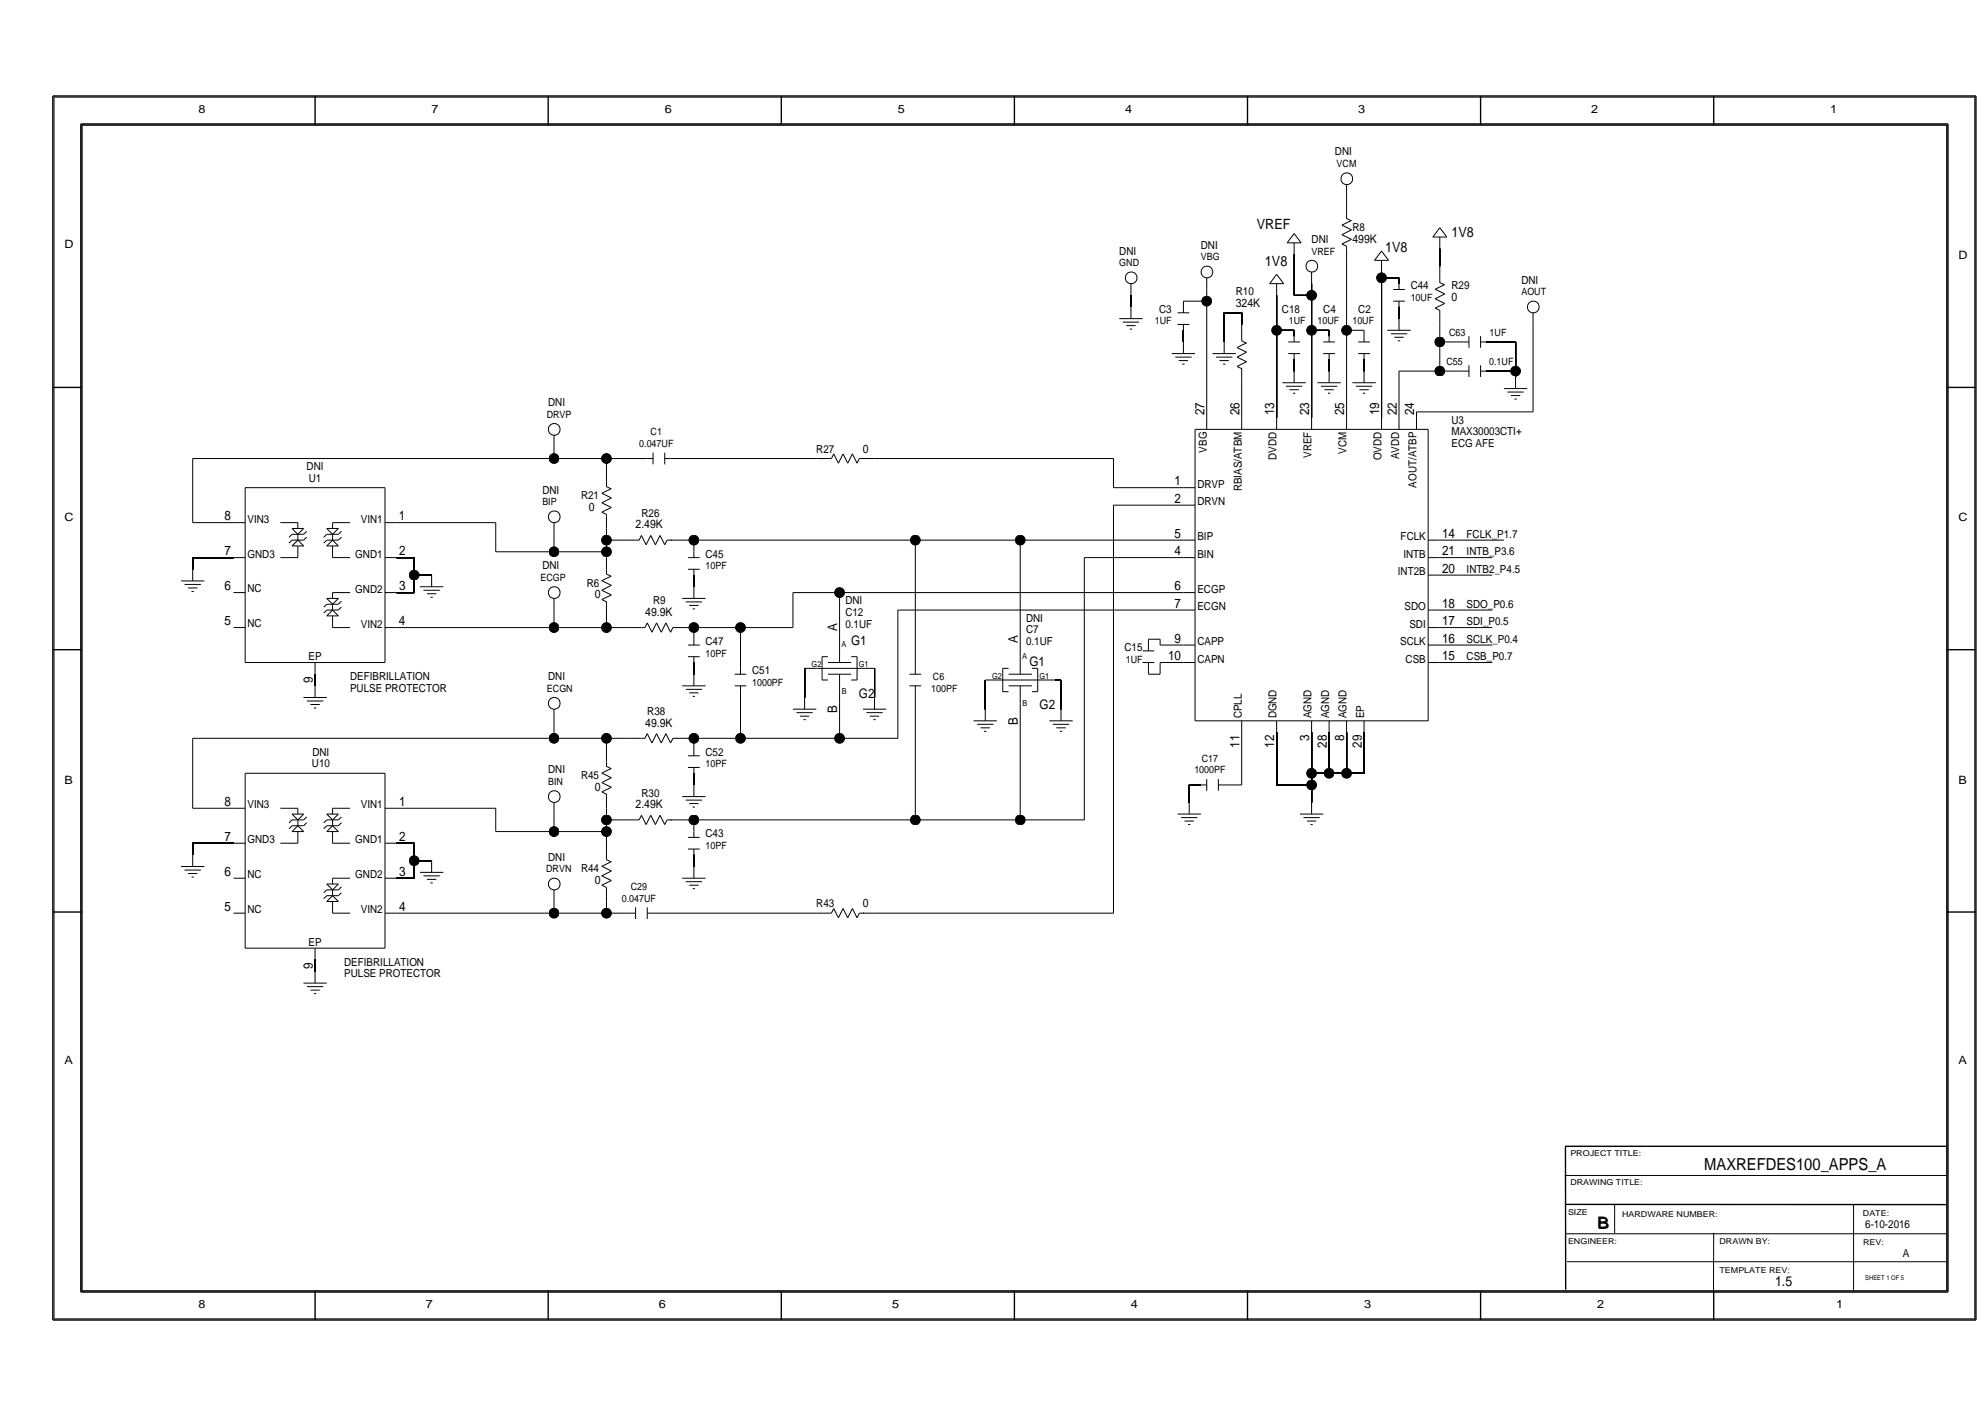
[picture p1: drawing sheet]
<svg xmlns="http://www.w3.org/2000/svg" width="419mm" height="298mm" viewBox="0 0 419 298" stroke-linecap="round" stroke-linejoin="round" font-family="sans-serif">
<!-- layer: Nets -->
<g fill="none" stroke="#000" stroke-width=".21">
<path d="M272.8 53.6v8.6zM276.5 59.8v2.4zM283.9 41.4v1.2zM283.9 54.9v14.7zM291.2 58.6v29.4zM291.2 57.3v1.3zM291.2 58.6h3.7zM294.9 58.6v1.2zM303.5 52.4v3.7zM238.4 62.2v2.5zM249.5 63.5h4.9zM249.5 63.5v1.2z"/>
<path d="M249.5 69.6v2.5zM254.4 63.5v24.5zM254.4 61v2.5zM258.1 65.9v6.2zM258.1 65.9h3.7zM261.8 65.9v2.5zM269.1 62.2v7.4zM269.1 69.6v18.4zM269.1 69.6h3.7zM272.8 69.6v1.2zM272.8 75.8v2.4zM272.8 62.2h3.7z"/>
<path d="M276.5 62.2v7.4zM276.5 69.6h3.7zM276.5 69.6v18.4zM280.2 75.8v2.4zM280.2 69.6v1.2zM283.9 69.6v18.4zM283.9 69.6h3.7zM287.6 75.8v2.4zM287.6 69.6v1.2zM294.9 78.2v9.8zM294.9 64.7v2.5zM294.9 78.2h8.6z"/>
<path d="M303.5 78.2h4.9zM303.5 72.1v6.1zM303.5 72.1h4.9zM303.5 68.4v3.7zM313.4 78.2h6.1zM313.4 72.1h6.1zM319.5 78.2v1.2zM319.5 72.1v6.1zM323.2 68.4v18.4zM40.6 96.6v13.6zM40.6 96.6h76.2zM116.8 94.2v2.4z"/>
<path d="M116.8 96.6h11.1zM127.9 96.6v2.5zM127.9 96.6h8.6zM141.4 96.6h30.7zM184.4 96.6h50.3zM234.7 96.6v6.2zM261.8 80.7v7.3zM298.6 86.8v1.2zM298.6 86.8h24.6zM40.6 117.5v2.5zM40.6 117.5h8.6zM40.6 110.2h8.6z"/>
<path d="M83.6 117.5h3.7zM83.6 110.2h20.9zM87.3 117.5v3.7zM104.5 116.3h12.3zM104.5 110.2v6.1zM116.8 112.6v3.7zM116.8 116.3h11.1zM127.9 111.4v2.4zM127.9 113.8h3.6zM127.9 116.3v1.2zM127.9 113.8v2.5zM143.8 113.8h2.5z"/>
<path d="M146.3 113.8v2.5zM146.3 113.8h46.7zM193 113.8v27.1zM193 113.8h22.1zM215.1 113.8v22.2zM215.1 113.8h34.4zM228.6 117.5h20.9zM228.6 117.5v55.3zM234.7 102.8h14.8zM234.7 106.5h14.8zM234.7 106.5v86zM303.5 117.5h11.1z"/>
<path d="M303.5 113.8h13.5zM83.6 132.3h33.2zM83.6 124.9h3.7zM87.3 121.2h3.7zM87.3 121.2v3.7zM116.8 128.6v3.7zM116.8 132.3h11.1zM127.9 132.3h4.9zM127.9 129.8v2.5zM145.1 132.3h1.2zM146.3 132.3h9.8zM146.3 132.3v2.4z"/>
<path d="M146.3 121.2v2.5zM146.3 139.6v2.5zM156.1 132.3v8.6zM156.1 132.3h11.1zM167.2 124.9h9.8zM167.2 124.9v7.4zM177 124.9v8.6zM177 124.9h72.5zM189.3 128.6h60.2zM189.3 128.6v27zM242.1 134.7h2.5zM242.1 134.7v1.3z"/>
<path d="M244.6 139.6h4.9zM244.6 139.6v2.5zM244.6 136h4.9zM244.6 134.7v1.3zM303.5 121.2h11.1zM303.5 128.6h11.1zM303.5 132.3h11.1zM303.5 136h11.1zM303.5 139.6h11.1zM40.6 155.6h76.2zM40.6 155.6v14.8zM66.4 142.1v2.5z"/>
<path d="M116.8 151.9v3.7zM116.8 155.6h11.1zM127.9 155.6v2.5zM127.9 155.6h4.9zM145.1 155.6h1.2zM146.3 155.6v2.5zM146.3 155.6h9.8zM156.1 155.6h20.9zM156.1 145.8v9.8zM169.6 140.9v6.1zM177 155.6h12.3zM177 148.2v7.4z"/>
<path d="M184.4 140.9v6.1zM193 145.8v27zM207.7 143.3v6.2zM215.1 150.7v22.1zM222.4 143.3h1.3zM223.7 143.3v6.2zM242.1 142.1h2.5zM242.1 140.9v1.2zM261.8 154.4v11zM269.1 154.4v11zM276.5 154.4v8.6zM280.2 154.4v8.6z"/>
<path d="M283.9 154.4v8.6zM287.6 154.4v8.6zM40.6 170.4h8.6zM40.6 177.7v2.5zM40.6 177.7h8.6zM83.6 170.4h20.9zM83.6 177.7h3.7zM87.3 177.7v3.7zM104.5 175.3h12.3zM104.5 170.4v4.9zM116.8 171.6v3.7zM116.8 175.3h11.1z"/>
<path d="M127.9 172.8h3.6zM127.9 170.4v2.4zM127.9 175.3v2.4zM127.9 172.8v2.5zM143.8 172.8h2.5zM146.3 172.8v2.5zM146.3 172.8h46.7zM146.3 163v2.4zM193 172.8h22.1zM215.1 172.8h13.5zM250.7 165.4v3.7zM250.7 165.4h2.5z"/>
<path d="M258.1 165.4h3.7zM269.1 165.4h7.4zM276.5 165.4v3.7zM276.5 163v2.4zM276.5 163h3.7zM280.2 163h3.7zM283.9 163h3.7zM83.6 192.5h33.2zM83.6 185.1h3.7zM87.3 181.4h3.7zM87.3 181.4v3.7zM116.8 190v2.5z"/>
<path d="M116.8 192.5h11.1zM127.9 190v2.5zM127.9 192.5h4.9zM137.7 192.5h34.4zM146.3 180.2v2.4zM184.4 192.5h50.3zM66.4 202.3v2.5z"/>
</g>
<g fill="#000" stroke="#000" stroke-width=".21">
<circle cx="291.2" cy="58.6" r="1.03"/>
<circle cx="254.4" cy="63.5" r="1.03"/>
<circle cx="269.1" cy="69.6" r="1.03"/>
<circle cx="276.5" cy="69.6" r="1.03"/>
<circle cx="276.5" cy="62.2" r="1.03"/>
<circle cx="283.9" cy="69.6" r="1.03"/>
<circle cx="303.5" cy="72.1" r="1.03"/>
<circle cx="303.5" cy="78.2" r="1.03"/>
<circle cx="319.5" cy="78.2" r="1.03"/>
<circle cx="116.8" cy="96.6" r="1.03"/>
<circle cx="127.9" cy="96.6" r="1.03"/>
<circle cx="116.8" cy="116.3" r="1.03"/>
<circle cx="127.9" cy="116.3" r="1.03"/>
<circle cx="127.9" cy="113.8" r="1.03"/>
<circle cx="146.3" cy="113.8" r="1.03"/>
<circle cx="193" cy="113.8" r="1.03"/>
<circle cx="215.1" cy="113.8" r="1.03"/>
<circle cx="87.3" cy="121.2" r="1.03"/>
<circle cx="116.8" cy="132.3" r="1.03"/>
<circle cx="127.9" cy="132.3" r="1.03"/>
<circle cx="146.3" cy="132.3" r="1.03"/>
<circle cx="156.1" cy="132.3" r="1.03"/>
<circle cx="177" cy="124.9" r="1.03"/>
<circle cx="116.8" cy="155.6" r="1.03"/>
<circle cx="127.9" cy="155.6" r="1.03"/>
<circle cx="146.3" cy="155.6" r="1.03"/>
<circle cx="156.1" cy="155.6" r="1.03"/>
<circle cx="177" cy="155.6" r="1.03"/>
<circle cx="116.8" cy="175.3" r="1.03"/>
<circle cx="127.9" cy="175.3" r="1.03"/>
<circle cx="127.9" cy="172.8" r="1.03"/>
<circle cx="146.3" cy="172.8" r="1.03"/>
<circle cx="193" cy="172.8" r="1.03"/>
<circle cx="215.1" cy="172.8" r="1.03"/>
<circle cx="276.5" cy="163" r="1.03"/>
<circle cx="276.5" cy="165.4" r="1.03"/>
<circle cx="280.2" cy="163" r="1.03"/>
<circle cx="283.9" cy="163" r="1.03"/>
<circle cx="87.3" cy="181.4" r="1.03"/>
<circle cx="116.8" cy="192.5" r="1.03"/>
<circle cx="127.9" cy="192.5" r="1.03"/>
</g>
<!-- layer: Components -->
<g fill="none" stroke="#000" stroke-width=".21">
<path d="M283.9 38.9v2.5zM238.4 59.8v2.4zM254.4 58.6v2.4zM276.5 57.3v2.5zM282.9 51.4l1 .5zM282.9 49.5l2 .9zM282.9 49.5l2-1.1zM282.9 47.5l2-1zM282.9 51.4l2-1zM282.9 47.5l2 .9zM283.8 46l1.1 .5zM283.9 42.6v2.4z"/>
<path d="M283.9 52.4v2.5zM283.9 51.9v.5zM283.9 45v1zM294.9 59.8v1.2zM303.5 59.5l1 .5zM303.5 56.1v2.5zM303.5 58.6v.9zM236 67.2h4.9zM236.7 67.9h3.4zM237.4 68.6h2zM238.2 69.4h.5zM238.4 64.7v2.5z"/>
<path d="M247 74.5h4.9zM247.8 75.3h3.4zM248.2 68.4h2.5zM248.2 65.9h2.5zM248.5 76h2zM249.2 76.7h.5zM249.5 72.1v2.4zM249.5 64.7v1.2zM249.5 68.4v1.2zM255.6 74.5h4.9zM256.4 75.3h3.4zM257.1 76h2z"/>
<path d="M257.8 76.7h.5zM258.1 72.1v2.4zM260.8 77.2l1 .5zM260.8 75.3l2 .9zM260.8 75.3l2-1.1zM260.8 73.3l2-1zM260.8 77.2l2-1zM260.8 73.3l2 .9zM261.7 71.8l1 .5zM261.8 68.4v2.4zM261.8 78.2v2.5zM261.8 77.7v.5z"/>
<path d="M261.8 70.8v1zM271.6 74.5h2.4zM271.6 72.1h2.4zM272.8 78.2v2.5zM272.8 70.8v1.3zM272.8 74.5v1.3zM279 74.5h2.4zM279 72.1h2.4zM280.2 78.2v2.5zM280.2 70.8v1.3zM280.2 74.5v1.3zM286.3 74.5h2.5z"/>
<path d="M286.3 72.1h2.5zM287.6 78.2v2.5zM287.6 70.8v1.3zM287.6 74.5v1.3zM292.5 69.6h4.9zM293.2 70.4h3.5zM293.7 63.5h2.5zM293.7 61h2.5zM294 71.1h1.9zM294.7 71.8h.5zM294.9 67.2v2.4zM294.9 63.5v1.2z"/>
<path d="M302.6 64.9l1 .5zM302.6 63l2 1zM302.6 63l2-1.1zM302.6 61l2-1zM302.6 64.9l2-.9zM302.6 61l2 .9zM303.5 65.9v2.5zM303.5 65.4v.5zM308.4 78.2h1.3zM308.4 72.1h1.3zM309.7 77v2.4zM309.7 70.8v2.5z"/>
<path d="M312.1 77v2.4zM312.1 70.8v2.5zM312.1 78.2h1.3zM312.1 72.1h1.3zM319.5 79.4v2.5zM323.2 65.9v2.5zM116.8 91.7v2.5zM127.9 99.1v2.5zM136.5 96.6h1.2zM137.7 95.4v2.5zM140.1 95.4v2.5zM140.1 96.6h1.3z"/>
<path d="M172.1 96.6h2.4zM174.5 96.6h.8zM175.8 95.7l.9 1.9zM175.8 95.7l-.5 .9zM177.7 95.7l-1 1.9zM177.7 95.7l1 1.9zM179.7 95.7l-1 1.9zM179.7 95.7l1 1.9zM181.2 96.6l-.5 1zM181.2 96.6h1zM181.9 96.6h2.5zM251.9 90.5v61.4z"/>
<path d="M251.9 90.5h49.2zM254.4 88v2.5zM261.8 88v2.5zM269.1 88v2.5zM270.4 80.7h4.9zM271.1 81.4h3.4zM271.8 82.1h2zM272.6 82.9h.5zM276.5 88v2.5zM277.7 80.7h4.9zM278.5 81.4h3.4zM279.2 82.1h2z"/>
<path d="M279.9 82.9h.5zM283.9 88v2.5zM285.1 80.7h4.9zM285.8 81.4h3.5zM286.6 82.1h1.9zM287.3 82.9h.5zM291.2 88v2.5zM294.9 88v2.5zM298.6 88v2.5zM301.1 90.5v61.4zM317 81.9h5zM317.8 82.6h3.4z"/>
<path d="M318.5 83.4h2zM319.3 84.1h.5zM40.6 120v2.4zM49.2 110.2h2.5zM49.2 117.5h2.5zM51.7 102.8h29.5zM51.7 102.8v36.8zM59.1 117.5h3.7zM59.1 110.2h3.7zM61.6 112.6h2.4zM61.6 113.8h2.4zM61.6 115.1h2.4z"/>
<path d="M61.6 111.4h2.4zM61.6 112.6l-.7 .7zM61.6 113.8l-.7 .7zM61.6 111.4l1.2 1.2zM62.8 115.1v2.4zM62.8 112.6v1.2zM62.8 110.2v1.2zM62.8 113.8l-1.2 1.3zM62.8 113.8l1.2 1.3zM64 111.4l-1.2 1.2zM64.7 113.2l-.7 .6zM64.7 112l-.7 .6z"/>
<path d="M68.9 112.6h2.4zM68.9 113.8h2.4zM68.9 115.1h2.4zM68.9 111.4h2.4zM68.9 112.6l-.7 .7zM68.9 113.8l-.7 .7zM68.9 111.4l1.2 1.2zM70.1 117.5h3.7zM70.1 115.1v2.4zM70.1 112.6v1.2zM70.1 110.2v1.2zM70.1 113.8l-1.2 1.3z"/>
<path d="M70.1 113.8l1.2 1.3zM70.1 110.2h3.7zM71.3 111.4l-1.2 1.2zM72 113.2l-.7 .6zM72 112l-.7 .6zM81.2 110.2h2.4zM81.2 117.5h2.4zM81.2 102.8v36.8zM116.8 110.2v2.4zM126.9 107.9l1 .5zM126.9 106l2 1zM126.9 106l2-1.1z"/>
<path d="M126.9 104l2-1zM126.9 107.9l2-.9zM126.9 104l2 .9zM127.8 102.5l1 .5zM127.9 117.5v2.5zM127.9 120v1zM127.9 108.9v2.5zM127.9 108.4v.5zM127.9 101.6v.9zM131.5 113.8h2.5zM134 113.8h.7zM135.2 112.9l1 1.9z"/>
<path d="M135.2 112.9l-.5 .9zM137.2 112.9l-1 1.9zM137.2 112.9l1 1.9zM139.2 112.9l.9 1.9zM139.2 112.9l-1 1.9zM140.6 113.8l-.5 1zM140.6 113.8h1zM141.4 113.8h2.4zM145.1 120h2.4zM145.1 117.5h2.4zM146.3 116.3v1.2zM146.3 120v1.2z"/>
<path d="M249.5 113.8h2.4zM249.5 117.5h2.4zM249.5 106.5h2.4zM249.5 102.8h2.4zM301.1 117.5h2.4zM301.1 113.8h2.4zM38.2 122.4h4.9zM38.9 123.2h3.4zM39.6 123.9h2zM40.4 124.7h.5zM49.2 124.9h2.5zM49.2 132.3h2.5z"/>
<path d="M51.7 139.6h29.5zM66.4 139.6v2.5zM68.9 127.4h2.4zM68.9 128.6h2.4zM68.9 129.8h2.4zM68.9 126.1h2.4zM68.9 127.4l-.7 .6zM68.9 128.6l-.7 .6zM68.9 126.1l1.2 1.3zM70.1 132.3h3.7zM70.1 129.8v2.5zM70.1 127.4v1.2z"/>
<path d="M70.1 124.9v1.2zM70.1 128.6l-1.2 1.2zM70.1 128.6l1.2 1.2zM70.1 124.9h3.7zM71.3 126.1l-1.2 1.3zM72 127.9l-.7 .7zM72 126.7l-.7 .7zM81.2 132.3h2.4zM81.2 124.9h2.4zM88.5 123.7h5zM89.3 124.4h3.4zM90 125.1h2z"/>
<path d="M90.7 125.9h.5zM91 121.2v2.5zM116.8 126.1v2.5zM126.9 126.4l1 .5zM126.9 124.4l2 1zM126.9 124.4l2-1zM126.9 122.4l2-1zM126.9 126.4l2-1zM126.9 122.4l2 1zM127.8 121l1 .5zM127.9 127.4v2.4zM127.9 126.9v.5z"/>
<path d="M132.8 132.3h2.4zM135.2 132.3h.8zM136.5 131.3l-.5 1zM136.5 131.3l.9 2zM138.4 131.3l-1 2zM138.4 131.3l1 2zM140.4 131.3l1 2zM140.4 131.3l-1 2zM141.9 132.3h.9zM141.9 132.3l-.5 1zM142.6 132.3h2.5zM143.8 126.1h4.9z"/>
<path d="M144.6 126.9h3.4zM145.1 138.4h2.4zM145.1 136h2.4zM145.3 127.6h2zM146 128.3h.5zM146.3 134.7v1.3zM146.3 138.4v1.2zM146.3 123.7v2.4zM173.3 138.4v4.9zM173.3 138.4h1.2zM174.5 139.6h5zM177 133.5v2.5z"/>
<path d="M177 136v3.6zM179.5 138.4h1.2zM180.7 138.4v4.9zM215.1 136v2.4zM215.1 138.4v3.7zM240.9 139.6h2.4zM240.9 137.2h2.4zM242.1 136v1.2zM242.1 139.6v1.3zM249.5 139.6h2.4zM249.5 136h2.4zM249.5 128.6h2.4z"/>
<path d="M249.5 124.9h2.4zM301.1 121.2h2.4zM301.1 128.6h2.4zM301.1 132.3h2.4zM301.1 136h2.4zM301.1 139.6h2.4zM64 147h4.9zM64.7 147.8h3.4zM65.4 148.5h2zM66.2 149.2h.5zM66.4 144.6v2.4zM116.8 149.5v2.4z"/>
<path d="M127.9 158.1v2.4zM132.8 155.6h2.4zM135.2 155.6h.8zM136.5 154.6l-.5 1zM136.5 154.6l.9 2zM138.4 154.6l-1 2zM138.4 154.6l1 2zM140.4 154.6l1 2zM140.4 154.6l-1 2zM141.9 155.6h.9zM141.9 155.6l-.5 1zM142.6 155.6h2.5z"/>
<path d="M143.8 144.6h4.9zM144.6 145.3h3.4zM145.1 159.3h2.4zM145.3 146h2zM146 146.8h.5zM146.3 158.1v1.2zM146.3 142.1v2.5zM154.9 144.6h2.4zM154.9 142.1h2.4zM156.1 140.9v1.2zM156.1 144.6v1.2zM167.2 149.5h4.9z"/>
<path d="M167.9 150.2h3.4zM168.6 150.9h2zM169.4 151.7h.5zM169.6 147v2.5zM169.6 140.9h2.5zM172.1 140.9h1.2zM173.3 143.3h1.2zM173.3 140.9h7.4zM174.5 142.1h5zM177 145.8v2.4zM177 142.1v3.7zM179.5 143.3h1.2z"/>
<path d="M180.7 140.9h1.2zM181.9 140.9h2.5zM181.9 149.5h4.9zM182.6 150.2h3.5zM183.4 150.9h1.9zM184.1 151.7h.5zM184.4 147v2.5zM191.7 142.1h2.5zM191.7 144.6h2.5zM193 140.9v1.2zM193 144.6v1.2zM205.3 151.9h4.9z"/>
<path d="M206 152.7h3.4zM206.7 153.4h2zM207.5 154.1h.5zM207.7 149.5v2.4zM207.7 143.3h2.5zM210.2 143.3h1.2zM211.4 145.8h1.2zM211.4 140.9v4.9zM211.4 143.3h7.4zM211.4 140.9h1.2zM212.6 144.6h4.9zM212.6 142.1h4.9z"/>
<path d="M215.1 148.2v2.5zM215.1 144.6v3.6zM217.5 140.9h1.3zM217.5 145.8h1.3zM218.8 143.3h1.2zM218.8 140.9v4.9zM220 143.3h2.4zM221.2 151.9h4.9zM222 152.7h3.4zM222.7 153.4h2zM223.4 154.1h.5zM223.7 149.5v2.4z"/>
<path d="M251.9 151.9h49.2zM261.8 151.9v2.5zM269.1 151.9v2.5zM276.5 151.9v2.5zM280.2 151.9v2.5zM283.9 151.9v2.5zM287.6 151.9v2.5zM49.2 170.4h2.5zM49.2 177.7h2.5zM51.7 163h29.5zM51.7 163v36.8zM59.1 177.7h3.7z"/>
<path d="M59.1 170.4h3.7zM61.6 172.8h2.4zM61.6 174h2.4zM61.6 175.3h2.4zM61.6 171.6h2.4zM61.6 172.8l-.7 .7zM61.6 174l-.7 .7zM61.6 171.6l1.2 1.2zM62.8 175.3v2.4zM62.8 172.8v1.2zM62.8 170.4v1.2zM62.8 174l-1.2 1.3z"/>
<path d="M62.8 174l1.2 1.3zM64 171.6l-1.2 1.2zM64.7 173.4l-.7 .6zM64.7 172.2l-.7 .6zM68.9 172.8h2.4zM68.9 174h2.4zM68.9 175.3h2.4zM68.9 171.6h2.4zM68.9 172.8l-.7 .7zM68.9 174l-.7 .7zM68.9 171.6l1.2 1.2zM68.9 175.3l1.2-1.3z"/>
<path d="M70.1 177.7h3.7zM70.1 175.3v2.4zM70.1 172.8v1.2zM70.1 170.4v1.2zM70.1 174l1.2 1.3zM70.1 170.4h3.7zM71.3 171.6l-1.2 1.2zM72 173.4l-.7 .6zM72 172.2l-.7 .6zM81.2 170.4h2.4zM81.2 177.7h2.4zM81.2 163v36.8z"/>
<path d="M116.8 169.1v2.5zM126.9 166.9l1 .5zM126.9 165l2 .9zM126.9 165l2-1.1zM126.9 162.9l2-.9zM126.9 166.9l2-1zM126.9 162.9l2 1zM127.8 161.5l1 .5zM127.9 177.7v2.5zM127.9 167.9v2.5zM127.9 167.4v.5zM127.9 160.5v1z"/>
<path d="M131.5 172.8h2.5zM134 172.8h.7zM135.2 171.8l1 2zM135.2 171.8l-.5 1zM137.2 171.8l-1 2zM137.2 171.8l1 2zM139.2 171.8l.9 2zM139.2 171.8l-1 2zM140.6 172.8l-.5 1zM140.6 172.8h1zM141.4 172.8h2.4zM143.8 167.9h4.9z"/>
<path d="M144.6 168.6h3.4zM145.1 161.8h2.4zM145.1 179h2.4zM145.1 176.5h2.4zM145.3 169.4h2zM146 170.1h.5zM146.3 165.4v2.5zM146.3 161.8v1.2zM146.3 175.3v1.2zM146.3 179v1.2zM248.2 171.6h5zM249 172.3h3.4z"/>
<path d="M249.7 173.1h2zM250.5 173.8h.5zM250.7 169.1v2.5zM253.2 165.4h1.2zM254.4 164.2v2.5zM256.8 164.2v2.5zM256.8 165.4h1.3zM274 171.6h5zM274.8 172.3h3.4zM275.5 173.1h2zM276.3 173.8h.5zM276.5 169.1v2.5z"/>
<path d="M38.2 182.6h4.9zM38.9 183.4h3.4zM39.6 184.1h2zM40.4 184.9h.5zM40.6 180.2v2.4zM49.2 185.1h2.5zM49.2 192.5h2.5zM51.7 199.8h29.5zM66.4 199.8v2.5zM68.9 187.6h2.4zM68.9 188.8h2.4zM68.9 190h2.4z"/>
<path d="M68.9 186.3h2.4zM68.9 187.6l-.7 .6zM68.9 188.8l-.7 .6zM68.9 186.3l1.2 1.3zM70.1 192.5h3.7zM70.1 190v2.5zM70.1 187.6v1.2zM70.1 185.1v1.2zM70.1 188.8l-1.2 1.2zM70.1 188.8l1.2 1.2zM70.1 185.1h3.7zM71.3 186.3l-1.2 1.3z"/>
<path d="M72 188.1l-.7 .7zM72 186.9l-.7 .7zM81.2 192.5h2.4zM81.2 185.1h2.4zM88.5 183.9h5zM89.3 184.6h3.4zM90 185.3h2zM90.7 186.1h.5zM91 181.4v2.5zM116.8 187.6v2.4zM126.9 186.6l1 .5zM126.9 184.6l2 1z"/>
<path d="M126.9 184.6l2-1zM126.9 182.6l2-1zM126.9 186.6l2-1zM126.9 182.6l2 1zM127.8 181.2l1 .5zM127.9 187.6v2.4zM127.9 187.1v.5zM127.9 180.2v1zM132.8 192.5h1.2zM134 191.2v2.5zM136.5 191.2v2.5zM136.5 192.5h1.2z"/>
<path d="M143.8 185.1h4.9zM144.6 185.8h3.4zM145.3 186.6h2zM146 187.3h.5zM146.3 182.6v2.5zM172.1 192.5h2.4zM174.5 192.5h.8zM175.8 191.5l.9 2zM175.8 191.5l-.5 1zM177.7 191.5l-1 2zM177.7 191.5l1 2zM179.7 191.5l-1 2z"/>
<path d="M179.7 191.5l1 2zM181.2 192.5l-.5 1zM181.2 192.5h1zM181.9 192.5h2.5zM64 207.2h4.9zM64.7 207.9h3.4zM65.4 208.7h2zM66.2 209.4h.5zM66.4 204.8v2.4z"/>
<circle cx="283.9" cy="37.7" r="1.24"/>
<circle cx="238.5" cy="58.6" r="1.24"/>
<circle cx="254.4" cy="57.3" r="1.24"/>
<circle cx="276.5" cy="56.1" r="1.24"/>
<circle cx="323.2" cy="64.7" r="1.24"/>
<circle cx="116.8" cy="90.5" r="1.24"/>
<circle cx="116.8" cy="108.9" r="1.24"/>
<circle cx="116.8" cy="124.9" r="1.24"/>
<circle cx="116.8" cy="148.3" r="1.24"/>
<circle cx="116.8" cy="167.9" r="1.24"/>
<circle cx="116.8" cy="186.3" r="1.24"/>
</g>
<!-- layer: Page Border and Title Block -->
<g fill="none" stroke="#000" stroke-width=".21">
<path d="M11.4 20.5h404.9zM11.4 20.5v257.5zM416.3 20.5v257.5zM267.7 59.8h2.9zM269.1 59.8v2.4zM269.1 57.8l1.5 2zM269.1 57.8l-1.4 2zM271.3 51.2h3zM272.8 51.2v2.4zM272.8 49.2l1.5 2zM272.8 49.2l-1.5 2zM289.8 54.9h2.9z"/>
<path d="M291.2 54.9v2.4zM291.2 52.9l1.5 2zM291.2 52.9l-1.4 2zM302.1 50h2.9zM303.5 50v2.4zM303.5 48l1.5 2zM303.5 48l-1.4 2zM329.9 247.8h80.5zM340.4 253.8v6.1zM361.3 259.8l-.1 12.1zM390.8 253.8v18.2zM11.4 278h404.9z"/>
<path d="M330.2 260h80.3zM330.4 265.9h80z"/>
</g>
<g fill="none" stroke="#000" stroke-width=".29">
<path d="M11.1 20.2h405.5zM11.1 20.2v258zM17 26.1h393.7zM17 26.1v246.2zM17.3 26.4h393.1zM17.3 26.4v245.7zM66.4 20.2v6.2zM115.6 20.2v6.2zM164.7 20.2v6.2zM213.8 20.2v6.2zM263 20.2v6.2zM312.1 20.2v6.2z"/>
<path d="M361.3 20.2v6.2zM410.4 26.4v245.7zM410.7 26.1v246.2zM416.6 20.2v258zM11.1 81.7h6.2zM410.4 81.7h6.2zM11.1 136.9h6.2zM410.4 136.9h6.2zM11.1 192.2h6.2zM410.4 192.2h6.2zM329.9 241.6h80.5zM330 241.7l.1 30.1z"/>
<path d="M330.1 253.8l80.3 .1zM11.1 278.2h405.5zM17 272.3h393.7zM17.3 272.1h393.1zM66.4 272.1v6.1zM115.6 272.1v6.1zM164.7 272.1v6.1zM213.8 272.1v6.1zM263 272.1v6.1zM312.1 272.1v6.1zM361.3 272.1v6.1z"/>
</g>
<text font-size="3.5" x="359.3" y="246.5">MAXREFDES100_APPS_A</text>
<text font-size="3.4" x="336.9" y="259">B</text>
<g font-size="3">
<text x="265" y="48.2">VREF</text>
<text x="292" y="53.2">1V8</text>
<text x="306" y="50">1V8</text>
<text x="266.7" y="56.1">1V8</text>
</g>
<text font-size="2.9" x="374.2" y="271.1">1.5</text>
<g font-size="2.8">
<text x="253.9" y="87.6" transform="rotate(-90 253.9 87.6)">27</text>
<text x="261.3" y="87.6" transform="rotate(-90 261.3 87.6)">26</text>
<text x="268.6" y="87.6" transform="rotate(-90 268.6 87.6)">13</text>
<text x="276" y="87.6" transform="rotate(-90 276 87.6)">23</text>
<text x="283.4" y="87.6" transform="rotate(-90 283.4 87.6)">25</text>
<text x="290.8" y="87.6" transform="rotate(-90 290.8 87.6)">19</text>
<text x="294.4" y="87.6" transform="rotate(-90 294.4 87.6)">22</text>
<text x="298.1" y="87.6" transform="rotate(-90 298.1 87.6)">24</text>
<text x="247.6" y="106">2</text>
<text x="247.6" y="102.3">1</text>
<text x="47.4" y="109.7">8</text>
<text x="84.1" y="109.7">1</text>
<text x="247.6" y="113.3">5</text>
<text x="304" y="113.4">14</text>
<text x="47.4" y="117">7</text>
<text x="84.1" y="117">2</text>
<text x="247.6" y="117">4</text>
<text x="304" y="117">21</text>
<text x="47.4" y="124.4">6</text>
<text x="84.1" y="124.4">3</text>
<text x="247.6" y="124.4">6</text>
<text x="304" y="120.7">20</text>
<text x="47.4" y="131.8">5</text>
<text x="84.1" y="131.8">4</text>
<text x="247.6" y="128.1">7</text>
<text x="304" y="128.1">18</text>
<text x="304" y="131.8">17</text>
<text x="176.5" y="133" transform="rotate(-90 176.5 133)">A</text>
<text x="179.5" y="136">G1</text>
<text x="214.6" y="135.5" transform="rotate(-90 214.6 135.5)">A</text>
<text x="247.6" y="135.5">9</text>
<text x="304" y="135.5">16</text>
<text x="65.9" y="144" transform="rotate(-90 65.9 144)">9</text>
<text x="217" y="140.4">G1</text>
<text x="246.2" y="139.2">10</text>
<text x="304" y="139.2">15</text>
<text x="181.1" y="147">G2</text>
<text x="219.2" y="149.5">G2</text>
<text x="176.5" y="150.4" transform="rotate(-90 176.5 150.4)">B</text>
<text x="214.6" y="152.8" transform="rotate(-90 214.6 152.8)">B</text>
<text x="261.3" y="157.6" transform="rotate(-90 261.3 157.6)">11</text>
<text x="268.6" y="157.6" transform="rotate(-90 268.6 157.6)">12</text>
<text x="276" y="156.2" transform="rotate(-90 276 156.2)">3</text>
<text x="279.7" y="157.6" transform="rotate(-90 279.7 157.6)">28</text>
<text x="283.4" y="156.2" transform="rotate(-90 283.4 156.2)">8</text>
<text x="287.1" y="157.6" transform="rotate(-90 287.1 157.6)">29</text>
<text x="47.4" y="169.9">8</text>
<text x="84.1" y="169.9">1</text>
<text x="47.4" y="177.2">7</text>
<text x="84.1" y="177.2">2</text>
<text x="47.4" y="184.6">6</text>
<text x="84.1" y="184.6">3</text>
<text x="47.4" y="192">5</text>
<text x="84.1" y="192">4</text>
<text x="65.9" y="204.2" transform="rotate(-90 65.9 204.2)">9</text>
</g>
<g font-size="2.5">
<text x="285.1" y="51.2">499K</text>
<text x="260.5" y="64.7">324K</text>
<text x="306" y="63.5">0</text>
<text x="181.9" y="95.4">0</text>
<text x="124.2" y="107.7">0</text>
<text x="134" y="111.4">2.49K</text>
<text x="125.4" y="126.1">0</text>
<text x="136" y="129.8">49.9K</text>
<text x="136" y="153.2">49.9K</text>
<text x="125.4" y="166.7">0</text>
<text x="134" y="170.4">2.49K</text>
<text x="125.4" y="186.3">0</text>
<text x="181.9" y="191.2">0</text>
</g>
<g font-size="2.4">
<text x="41.9" y="23.9">8</text>
<text x="91" y="23.9">7</text>
<text x="140.1" y="23.9">6</text>
<text x="189.3" y="23.9">5</text>
<text x="237.2" y="23.9">4</text>
<text x="286.3" y="23.9">3</text>
<text x="335.5" y="23.9">2</text>
<text x="385.8" y="23.9">1</text>
<text x="13.6" y="52.2">D</text>
<text x="412.9" y="54.6">D</text>
<text x="13.6" y="109.9">C</text>
<text x="412.9" y="109.9">C</text>
<text x="13.6" y="165.2">B</text>
<text x="412.9" y="165.2">B</text>
<text x="13.6" y="224.2">A</text>
<text x="412.9" y="224.2">A</text>
<text x="41.9" y="275.8">8</text>
<text x="89.8" y="275.8">7</text>
<text x="138.9" y="275.8">6</text>
<text x="188.1" y="275.8">5</text>
<text x="238.4" y="275.8">4</text>
<text x="287.6" y="275.8">3</text>
<text x="336.7" y="275.8">2</text>
<text x="387.1" y="275.8">1</text>
</g>
<g font-size="2.3">
<text x="281.4" y="32.8">DNI</text>
<text x="236" y="53.6">DNI</text>
<text x="253.2" y="52.4">DNI</text>
<text x="276.5" y="51.2">DNI</text>
<text x="285.1" y="48.7">R8</text>
<text x="320.7" y="59.8">DNI</text>
<text x="244.4" y="65.9">C3</text>
<text x="260.5" y="62.2">R10</text>
<text x="270.2" y="65.9">C18</text>
<text x="279" y="65.9">C4</text>
<text x="286.3" y="65.9">C2</text>
<text x="297.4" y="61">C44</text>
<text x="306" y="61">R29</text>
<text x="115.6" y="85.6">DNI</text>
<text x="306" y="89.3">U3</text>
<text x="172.1" y="95.4">R27</text>
<text x="254.4" y="95.4" transform="rotate(-90 254.4 95.4)">VBG</text>
<text x="283.9" y="95.6" transform="rotate(-90 283.9 95.6)">VCM</text>
<text x="306" y="91.7">MAX30003CTI+</text>
<text x="306" y="94.2">ECG AFE</text>
<text x="64.6" y="99.1">DNI</text>
<text x="65.1" y="101.6">U1</text>
<text x="269.1" y="96.9" transform="rotate(-90 269.1 96.9)">DVDD</text>
<text x="276.5" y="96.5" transform="rotate(-90 276.5 96.5)">VREF</text>
<text x="291.2" y="97" transform="rotate(-90 291.2 97)">OVDD</text>
<text x="294.9" y="96.8" transform="rotate(-90 294.9 96.8)">AVDD</text>
<text x="114.3" y="104">DNI</text>
<text x="122.5" y="105.2">R21</text>
<text x="252.4" y="106.5">DRVN</text>
<text x="252.4" y="102.8">DRVP</text>
<text x="261.8" y="103.6" transform="rotate(-90 261.8 103.6)">RBIAS/ATBM</text>
<text x="298.6" y="102.8" transform="rotate(-90 298.6 102.8)">AOUT/ATBP</text>
<text x="52.2" y="110.2">VIN3</text>
<text x="76.1" y="110.2">VIN1</text>
<text x="135.2" y="108.9">R26</text>
<text x="252.4" y="113.8">BIP</text>
<text x="295.3" y="113.8">FCLK</text>
<text x="309.2" y="113.4">FCLK_P1.7</text>
<text x="52.2" y="117.5">GND3</text>
<text x="74.9" y="117.5">GND1</text>
<text x="114.3" y="120">DNI</text>
<text x="148.7" y="117.5">C45</text>
<text x="252.4" y="117.5">BIN</text>
<text x="295.9" y="117.5">INTB</text>
<text x="309.2" y="117">INTB_P3.6</text>
<text x="52.2" y="124.9">NC</text>
<text x="74.9" y="124.9">GND2</text>
<text x="123.7" y="123.7">R6</text>
<text x="252.4" y="124.9">ECGP</text>
<text x="294.7" y="121.2">INT2B</text>
<text x="309.2" y="120.7">INTB2_P4.5</text>
<text x="137.7" y="127.4">R9</text>
<text x="178.2" y="127.4">DNI</text>
<text x="178.2" y="129.8">C12</text>
<text x="216.3" y="131">DNI</text>
<text x="252.4" y="128.6">ECGN</text>
<text x="296.1" y="128.6">SDO</text>
<text x="309.2" y="131.8">SDI_P0.5</text>
<text x="309.2" y="128.1">SDO_P0.6</text>
<text x="52.2" y="132.2">NC</text>
<text x="76.1" y="132.3">VIN2</text>
<text x="148.7" y="136">C47</text>
<text x="178.2" y="132.3">0.1UF</text>
<text x="216.3" y="133.5">C7</text>
<text x="216.3" y="136">0.1UF</text>
<text x="237.1" y="137.2">C15</text>
<text x="252.4" y="136">CAPP</text>
<text x="295.2" y="136">SCLK</text>
<text x="297.1" y="132.3">SDI</text>
<text x="309.2" y="135.5">SCLK_P0.4</text>
<text x="65" y="139.1">EP</text>
<text x="73.8" y="143.3">DEFIBRILLATION</text>
<text x="115.6" y="143.3">DNI</text>
<text x="158.6" y="142.1">C51</text>
<text x="252.4" y="139.6">CAPN</text>
<text x="296.3" y="139.6">CSB</text>
<text x="309.2" y="139.2">CSB_P0.7</text>
<text x="73.8" y="145.8">PULSE PROTECTOR</text>
<text x="136.5" y="150.7">R38</text>
<text x="261.8" y="151.4" transform="rotate(-90 261.8 151.4)">CPLL</text>
<text x="269.1" y="151.4" transform="rotate(-90 269.1 151.4)">DGND</text>
<text x="276.5" y="151.4" transform="rotate(-90 276.5 151.4)">AGND</text>
<text x="280.2" y="151.4" transform="rotate(-90 280.2 151.4)">AGND</text>
<text x="283.9" y="151.4" transform="rotate(-90 283.9 151.4)">AGND</text>
<text x="287.6" y="151.4" transform="rotate(-90 287.6 151.4)">EP</text>
<text x="65.8" y="161.8">U10</text>
<text x="65.9" y="159.3">DNI</text>
<text x="148.7" y="159.3">C52</text>
<text x="115.6" y="163">DNI</text>
<text x="122.5" y="164.2">R45</text>
<text x="135.2" y="167.9">R30</text>
<text x="52.2" y="170.4">VIN3</text>
<text x="76.1" y="170.4">VIN1</text>
<text x="52.2" y="177.7">GND3</text>
<text x="74.9" y="177.7">GND1</text>
<text x="148.7" y="176.5">C43</text>
<text x="52.2" y="185">NC</text>
<text x="74.9" y="185.1">GND2</text>
<text x="115.6" y="181.4">DNI</text>
<text x="122.5" y="183.9">R44</text>
<text x="172.1" y="191.2">R43</text>
<text x="52.2" y="192.4">NC</text>
<text x="76.1" y="192.5">VIN2</text>
<text x="65" y="199.3">EP</text>
<text x="72.6" y="203.5">DEFIBRILLATION</text>
<text x="72.6" y="206">PULSE PROTECTOR</text>
<text x="393.2" y="258.8">6-10-2016</text>
<text x="401.1" y="265">A</text>
</g>
<g font-size="2.1">
<text x="281.8" y="35.2">VCM</text>
<text x="276.5" y="53.6">VREF</text>
<text x="236" y="56.1">GND</text>
<text x="253.2" y="54.9">VBG</text>
<text x="297.4" y="63.5">10UF</text>
<text x="320.7" y="62.2">AOUT</text>
<text x="243.5" y="68.4">1UF</text>
<text x="271.7" y="68.4">1UF</text>
<text x="277.7" y="68.4">10UF</text>
<text x="285.1" y="68.4">10UF</text>
<text x="305.5" y="70.8">C63</text>
<text x="314" y="70.8">1UF</text>
<text x="305" y="77">C55</text>
<text x="313.9" y="77">0.1UF</text>
<text x="115.3" y="88">DRVP</text>
<text x="134.8" y="94.2">0.047UF</text>
<text x="137.2" y="91.7">C1</text>
<text x="114.3" y="106.5">BIP</text>
<text x="148.7" y="120">10PF</text>
<text x="113.9" y="122.4">ECGP</text>
<text x="148.7" y="138.4">10PF</text>
<text x="196.7" y="143.3">C6</text>
<text x="237.3" y="139.6">1UF</text>
<text x="115.3" y="145.8">ECGN</text>
<text x="158.6" y="144.6">1000PF</text>
<text x="196.3" y="145.8">100PF</text>
<text x="148.7" y="161.8">10PF</text>
<text x="253.4" y="160.5">C17</text>
<text x="115.6" y="165.4">BIN</text>
<text x="251.8" y="163">1000PF</text>
<text x="148.7" y="179">10PF</text>
<text x="115.2" y="183.9">DRVN</text>
<text x="131.1" y="190">0.047UF</text>
<text x="133" y="187.6">C29</text>
</g>
<g font-size="1.7">
<text x="177.4" y="136.4">A</text>
<text x="171.1" y="140.6">G2</text>
<text x="181.1" y="140.6">G1</text>
<text x="209.2" y="143.1">G2</text>
<text x="215.5" y="138.9">A</text>
<text x="219.1" y="143.1">G1</text>
<text x="177.5" y="146.3">B</text>
<text x="215.6" y="148.7">B</text>
<text x="331.1" y="243.6">PROJECT TITLE:</text>
<text x="331.1" y="249.7">DRAWING TITLE:</text>
<text x="330.6" y="256.1">SIZE</text>
<text x="342" y="256.5">HARDWARE NUMBER:</text>
<text x="392.7" y="256.3">DATE:</text>
<text x="330.6" y="262.3">ENGINEER:</text>
<text x="362.5" y="262.3">DRAWN BY:</text>
<text x="392.8" y="262.4">REV:</text>
<text x="362.5" y="268.4">TEMPLATE REV:</text>
</g>
<text font-size="1.4" x="393.2" y="269.9">SHEET 1 OF 5</text>
</svg>
